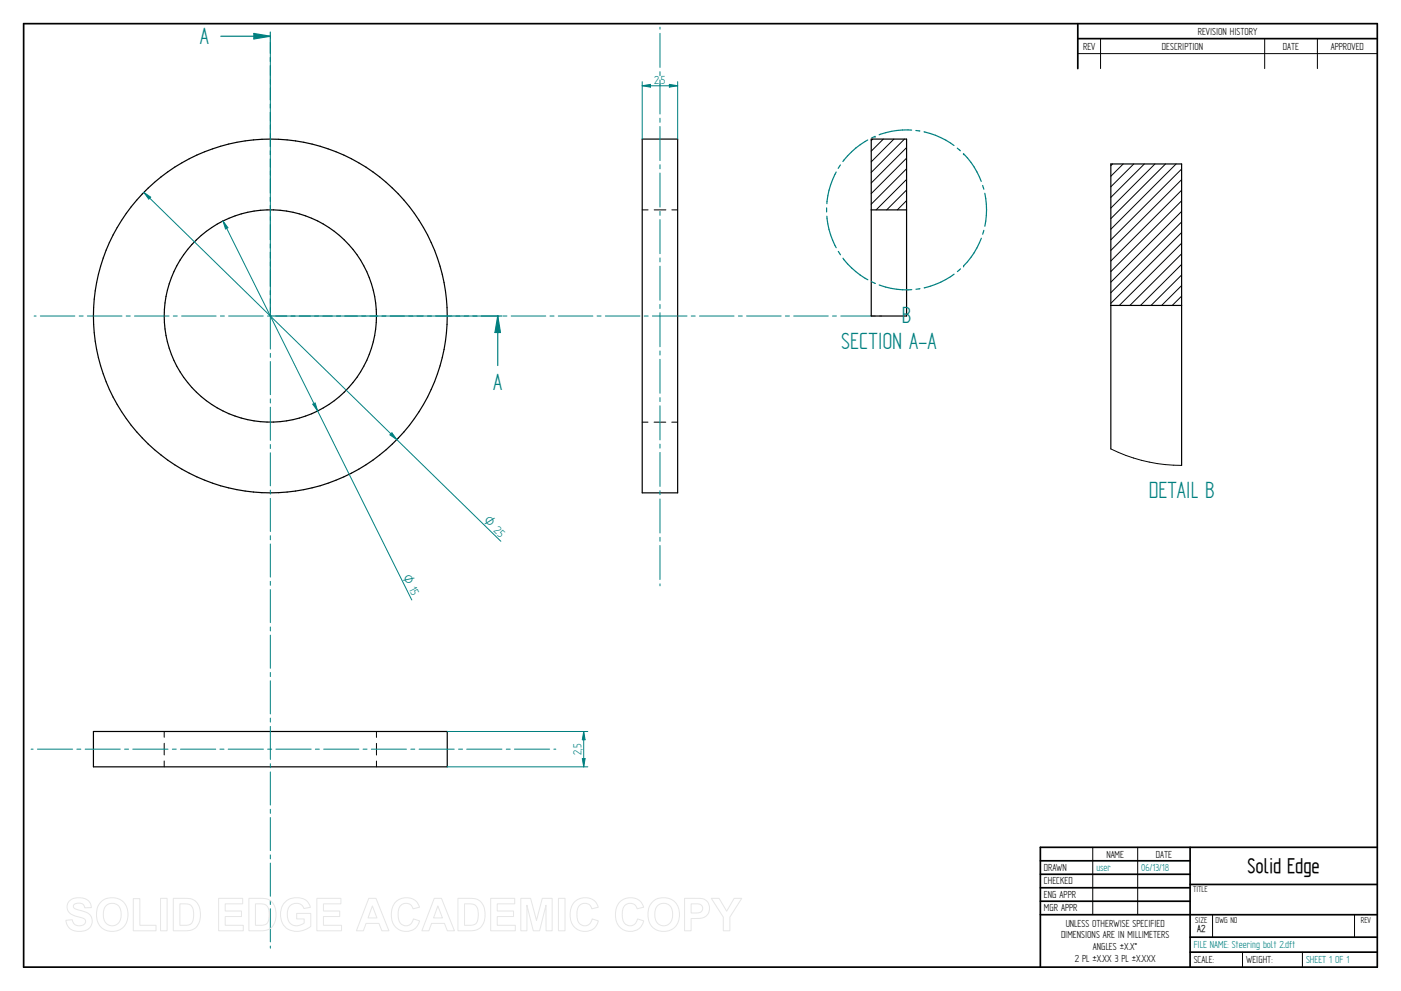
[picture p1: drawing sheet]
<svg xmlns="http://www.w3.org/2000/svg" width="594mm" height="420mm" viewBox="0 0 594 420" stroke-linecap="round" stroke-linejoin="round" font-family="sans-serif">
<g fill="none" stroke="#000" stroke-width=".72">
<path d="M10 10h574v400h-574zM457 10v19.1M457 16.4h127M504.6 359.2v50.8M584 359.2h-142.9v50.8M441.1 365h63.5M441.1 370.7h63.5M441.1 376.4h63.5M504.6 375h79.4M441.1 382.1h63.5M441.1 387.8h142.9M504.6 397.3h79.4"/>
<path d="M504.6 403.7h79.4"/>
</g>
<g fill="none" stroke="#000" stroke-width=".42">
<path d="M466.7 16.4v12.7M536.3 16.4v12.7M558.6 16.4v12.7M457 22.7h127M272.3 89h2.5M277.4 89h5M284.9 89h2.5M272.3 179h2.5M277.4 179h4.9M284.9 179h2.5M69.6 310.1v2.5M69.6 315.1v5"/>
<path d="M159.6 310.1v2.5M159.6 315.2v4.9M69.6 322.6v2.5M159.6 322.7v2.4M463.4 359.2v28.6M482.4 359.2v28.6M514.2 387.9v9.4M574.4 387.9v9.4M526.9 403.7v6.3M552.3 403.7v6.3"/>
</g>
<g fill="none" stroke="#000" stroke-width=".51">
<path d="M272.3 59h15.1v150h-15.1zM39.6 310.1h150v15h-150z"/>
<circle cx="114.6" cy="134" r="45"/>
<circle cx="114.6" cy="134" r="75"/>
</g>
<g fill="none" stroke="#008080" stroke-width=".42">
<path d="M114.6 15.4v.8M114.6 18v14M279.9 11.5v.9M279.9 14.1v14.5M114.6 33.8v1.7M114.6 37.3v14.1M279.9 30.4v1.7M279.9 33.9v14.4M114.6 53.1v1.8M114.6 56.6v14.1M279.9 50.1v1.8M279.9 53.6v14.5"/>
<path d="M114.6 72.5v1.7M114.6 76v14M279.9 69.8v1.8M279.9 73.4v14.4M114.6 91.8v1.7M114.6 95.3v14M279.9 89.6v1.7M279.9 93.1v14.5M114.6 111.1v1.8M114.6 114.6v14.1M279.9 109.3v1.7M279.9 112.9v14.4"/>
<path d="M14.5 134h.8M17.1 134h14.6M33.6 134h1.7M37 134h14.7M53.5 134h1.7M57 134h14.7M73.5 134h1.7M77 134h14.6M93.5 134h1.7M96.9 134h14.7M113.4 134h1.7M114.6 130.5v1.7"/>
<path d="M114.6 134v14M116.9 134h14.7M133.4 134h1.7M136.9 134h14.6M153.4 134h1.7M156.8 134h14.7M173.3 134h1.7M176.8 134h14.7M193.3 134h1.7M196.8 134h14.6M213.3 134h1.7M216.7 134h14.7"/>
<path d="M233.2 134h1.7M236.7 134h14.7M253.2 134h1.7M256.7 134h14.6M273.2 134h1.7M276.6 134h14.7M279.9 129.1v1.7M279.9 132.6v14.4M293.1 134h1.7M296.6 134h14.7M313.1 134h1.7M316.6 134h14.7"/>
<path d="M333 134h1.8M336.5 134h14.7M353 134h1.7M356.5 134h14.7M373 134h.8M114.6 149.8v1.7M114.6 153.3v14M279.9 148.8v1.7M279.9 152.3v14.5M114.6 169.1v1.8M114.6 172.6v14.1M279.9 168.6v1.7"/>
<path d="M279.9 172v14.5M114.6 188.5v1.7M114.6 192v14M279.9 188.3v1.7M279.9 191.8v14.4M114.6 207.8v1.7M114.6 211.3v14M279.9 208v1.8M279.9 211.5v14.5M114.6 227.1v1.8M114.6 230.6v14.1M279.9 227.8v1.7"/>
<path d="M279.9 231.3v14.4M114.6 246.5v1.7M114.6 250v14M279.9 247.5v.9M114.6 265.8v1.7M114.6 269.3v14M114.6 285.1v1.8M114.6 288.6v14.1M13.2 317.6h.8M15.9 317.6h14.9M32.6 317.6h1.7M36.1 317.6h14.9"/>
<path d="M52.8 317.6h1.7M56.3 317.6h14.9M73.1 317.6h1.7M76.5 317.6h15M93.3 317.6h1.7M96.8 317.6h14.9M113.5 317.6h1.7M114.6 304.5v1.7M114.6 308v14M117 317.6h14.9M133.7 317.6h1.7M137.2 317.6h15"/>
<path d="M154 317.6h1.7M157.5 317.6h14.9M174.2 317.6h1.7M177.7 317.6h14.9M194.4 317.6h1.7M197.9 317.6h14.9M214.7 317.6h1.7M218.1 317.6h15M234.9 317.6h.8M114.6 323.8v1.7M114.6 327.3v14M114.6 343.1v1.7"/>
<path d="M114.6 346.6v14M114.6 362.5v1.7M114.6 365.9v14.1M114.6 381.8v1.7M114.6 385.3v14M114.6 401.1v.9"/>
</g>
<g fill="none" stroke="#008080" stroke-width=".51">
<path d="M93.6 15.4h21v7.2M114.6 24.4v1.7M114.6 27.9v14.4M114.6 44.2v1.6M114.6 47.6v14.5M114.6 63.9v1.7M114.6 67.4v14.5M114.6 83.7v1.7M114.6 87.2v14.4M114.6 103.5v1.7M114.6 106.9v14.5M114.6 123.2v1.7"/>
<path d="M114.6 126.7v7.3h7M123.4 134h1.7M126.9 134h14M142.7 134h1.7M146.2 134h14M162 134h1.7M165.5 134h13.9M181.3 134h1.7M184.7 134h14M200.5 134h1.8M204 134h7.1"/>
</g>
<path d="M107.6 14.2l7 1.2-7 1.1z" fill="#008080"/>
<path d="M107.6 14.2l7 1.2-7 1.1zM211.1 134v21" fill="none" stroke="#008080" stroke-width=".51"/>
<path d="M211.1 134l1.1 7h-2.3z" fill="#008080"/>
<path d="M114.6 13.6v1.8M417.2 97.7l-.5 1.6M418.3 89l-.7 6.9M416.1 101l-.8 1.9a31.6 31.6 0 0 1-6.7 9.8M211.1 134l1.1 7h-2.3zM211.1 134h1.7" fill="none" stroke="#008080" stroke-width=".51"/>
<path d="M370.1 59l-.7 .6M374.6 59l-5.2 5.1M379 59l-9.6 9.6M383.5 59l-14.1 14.1M384.4 62.6l-15 15M384.4 67.1l-15 15M384.4 71.5l-15 15.1M384.4 76.1l-12.9 12.9M384.4 80.6l-8.4 8.4M384.4 85l-3.9 4" fill="none" stroke="#000" stroke-width=".42"/>
<path d="M369.4 59h15v75h-15zM369.4 89h15" fill="none" stroke="#000" stroke-width=".51"/>
<circle cx="408.6" cy="112.7" r=".25" fill="#008080"/>
<g fill="none" stroke="#008080" stroke-width=".51">
<path d="M368 59.4l-1.2 .6a34.4 34.4 0 0 0-9.4 8.5M371 57.8l-1.4 .7M354.6 72.9l-.6 1.1a32.4 32.4 0 0 0-3.4 12.4M356.4 69.9l-1 1.5M350.5 88.1v1.8M350.6 91.7l.1 .9a33.7 33.7 0 0 0 3.9 12.4M355.5 106.6l.9 1.4M357.5 109.5l1.9 2.4 3.5 3.2 5.1 3.5M369.6 119.5l1.5 .7M404.6 116.2l-1.5 1.1a35.2 35.2 0 0 1-11.2 4.7M407.3 114l-1.3 1.1M372.8 120.8l.4 .2a33.1 33.1 0 0 0 13.4 1.8"/>
<path d="M390.1 122.4l-1.7 .2"/>
</g>
<circle cx="371" cy="57.8" r=".25" fill="#008080"/>
<path d="M386.6 55.2l-1.6-.1a33.3 33.3 0 0 0-12.2 2M388.4 55.3l1.7 .2M391.8 55.9l.3 .1a34.5 34.5 0 0 1 12.4 5.7M405.9 62.8l1.3 1.1" fill="none" stroke="#008080" stroke-width=".51"/>
<circle cx="408.6" cy="65.2" r=".25" fill="#008080"/>
<path d="M408.6 65.2a32.6 32.6 0 0 1 7.5 11.7M416.7 78.6l.5 1.6M417.6 82l.7 7" fill="none" stroke="#008080" stroke-width=".51"/>
<g fill="none" stroke="#000" stroke-width=".42">
<path d="M471.8 69.5l-.8 .7M476.3 69.5l-5.3 5.2M480.8 69.5l-9.8 9.7M485.3 69.5l-14.3 14.2M489.7 69.5l-18.7 18.7M494.2 69.5l-23.2 23.2M498.7 69.5l-27.7 27.7M501.1 71.7l-30.1 30M501.1 76.2l-30.1 30M501.1 80.6l-30.1 30.1M501.1 85.1l-30.1 30M501.1 89.6l-30.1 30"/>
<path d="M501.1 94.1l-30.1 30M501.1 98.6l-30.1 30M501.1 103.1l-26.5 26.4M501.1 107.6l-22 21.9M501.1 112.1l-17.5 17.4M501.1 116.6l-13 12.9M501.1 121.1l-8.5 8.4M501.1 125.6l-4 3.9M471 190.3a67.4 67.4 0 0 0 30.1 7"/>
</g>
<path d="M471 129.5h30.1M471 190.3v-120.8h30.1v127.8" fill="none" stroke="#000" stroke-width=".51"/>
<path d="M61 81.6l151.4 147.9M61 81.6l2.9 2-.8 .8z" fill="none" stroke="#008080" stroke-width=".42"/>
<path d="M61 81.6l2.9 2-.8 .8z" fill="#008080"/>
<path d="M166.2 183.5l2.1 2.9-3-2z" fill="none" stroke="#008080" stroke-width=".42"/>
<path d="M166.2 183.5l2.1 2.9-3-2z" fill="#008080"/>
<path d="M94.6 93.7l80 160.7M94.6 93.7l2 2.9-1 .5z" fill="none" stroke="#008080" stroke-width=".42"/>
<path d="M94.6 93.7l2 2.9-1 .5z" fill="#008080"/>
<path d="M132.6 171.4l1-.5 1.1 3.3z" fill="none" stroke="#008080" stroke-width=".42"/>
<path d="M132.6 171.4l1-.5 1.1 3.3z" fill="#008080"/>
<path d="M272.3 34.6v24.4M283.8 35.8l3.6 .6-3.6 .6zM287.4 34.6v24.4" fill="none" stroke="#008080" stroke-width=".42"/>
<path d="M283.8 35.8l3.6 .6-3.6 .6z" fill="#008080"/>
<path d="M272.3 36.4l3.5-.6v1.2z" fill="none" stroke="#008080" stroke-width=".42"/>
<path d="M272.3 36.4l3.5-.6v1.2z" fill="#008080"/>
<path d="M272.3 36.4h15.1M189.6 310.1h59.7M189.6 325.1h59.7M246.9 321.6h1.2l-.6 3.5z" fill="none" stroke="#008080" stroke-width=".42"/>
<path d="M246.9 321.6h1.2l-.6 3.5z" fill="#008080"/>
<path d="M247.5 310.1l.6 3.5h-1.2z" fill="none" stroke="#008080" stroke-width=".42"/>
<path d="M247.5 310.1l.6 3.5h-1.2z" fill="#008080"/>
<path d="M247.5 310.1v15" fill="none" stroke="#008080" stroke-width=".42"/>
<g fill="none" stroke="#e6e6e6" stroke-width=".42">
<path d="M29.6 381.8a6.5 6.5 0 0 1 8.5 .8l.6 2.2-2.8 .1a2.7 2.7 0 0 0-2.1-2 2.7 2.7 0 0 0-2.7 1.1 1.87 1.87 0 0 0 2.2 1.8l1.4 .4a4.4 4.4 0 0 1 4 6.2 6.4 6.4 0 0 1-9.1 1.3l-1.2-1.8-.5-1.7 2.7-.3a2.94 2.94 0 0 0 2.6 2.6 2.94 2.94 0 0 0 3.1-1.9 2.67 2.67 0 0 0-2.9-1.8 4.9 4.9 0 0 1-5-4.3l.4-1.6zM42.8 382.4a6.9 6.9 0 0 1 8.3-.8 6.9 6.9 0 0 1 3 7.7 6.7 6.7 0 0 1-8 5.5 6.7 6.7 0 0 1-5.1-8.3 6.1 6.1 0 0 1 1.8-4.1zM44.8 384.2a3.9 3.9 0 0 1 4.6-.8 3.9 3.9 0 0 1 2 4.3 3.8 3.8 0 0 1-1.9 4.3 3.8 3.8 0 0 1-4.6-.7 6.6 6.6 0 0 1-.1-7.1zM56.5 381h2.8v11.3h6.9v2.3h-9.7zM68.1 380.9h2.8v13.7h-2.8zM73.5 380.9h5a5.9 5.9 0 0 1 6.5 7 5.9 5.9 0 0 1-6.3 6.7h-5.2zM76.3 383.2h1.8a3.4 3.4 0 0 1 4 3.9v1.2a3.2 3.2 0 0 1-3.8 4h-2zM92.7 380.9h10.2v2.3h-7.4v3h6.9v2.4h-6.9v3.7h7.7v2.3h-10.5zM105.5 380.9h5.1a5.9 5.9 0 0 1 6.4 7 5.9 5.9 0 0 1-6.3 6.7h-5.2zM108.3 383.2h1.9a3.4 3.4 0 0 1 4 3.9v1.2a3.2 3.2 0 0 1-3.8 4h-2.1zM120.9 382.4a7.3 7.3 0 0 1 9.7 .1l1 2.2-2.7 .5a3.7 3.7 0 0 0-4.6-2 3.7 3.7 0 0 0-2.5 4.4 4.2 4.2 0 0 0 2.2 4.5 4.2 4.2 0 0 0 5-.8v-1.7h-3.2v-2.3h6v5.4a8.1 8.1 0 0 1-11.8-.8 8.3 8.3 0 0 1 .9-9.5zM134.4 380.9h10.2v2.3h-7.4v3h6.9v2.4h-6.9v3.7h7.6v2.3h-10.4z"/>
<path d="M156.4 380.9h3l5.5 13.7h-3l-1.2-3.1h-5.5l-1.1 3.1h-3zM157.9 384.1l1.9 5.1h-3.7zM167.7 382.5a6 6 0 0 1 10.2 2.1l-2.8 .7a3.2 3.2 0 0 0-3.9-2.2 3.2 3.2 0 0 0-2.4 3.8 4.6 4.6 0 0 0 2.5 5.5 3.2 3.2 0 0 0 4-2.8l2.6 .8a6.1 6.1 0 0 1-7.2 4.3 6.1 6.1 0 0 1-4.8-6.8 7.7 7.7 0 0 1 1.8-5.4zM184.1 380.9h3.1l5.5 13.7h-3l-1.2-3.1h-5.5l-1.1 3.1h-3zM185.7 384.1l1.9 5.1h-3.8zM194.2 380.9h5a5.9 5.9 0 0 1 6.5 7 5.9 5.9 0 0 1-6.3 6.7h-5.2zM197 383.2h1.8a3.4 3.4 0 0 1 4 3.9v1.2a3.2 3.2 0 0 1-3.8 4h-2zM208.1 380.9h10.2v2.3h-7.4v3h6.9v2.4h-6.9v3.7h7.6v2.3h-10.4zM220.8 380.9h4.2l2.5 9.3 2.4-9.3h4.2v13.7h-2.5l-.1-10.8-2.7 10.8h-2.7l-2.7-10.8v10.8h-2.6zM236.8 380.9h2.8v13.7h-2.8zM243.5 382.5a6 6 0 0 1 10.2 2.1l-2.8 .7a3.2 3.2 0 0 0-3.8-2.2 3.2 3.2 0 0 0-2.4 3.8 4.6 4.6 0 0 0 2.4 5.5 3.2 3.2 0 0 0 4-2.8l2.6 .8a6.1 6.1 0 0 1-7.2 4.3 6.1 6.1 0 0 1-4.7-6.8 7.7 7.7 0 0 1 1.7-5.4zM262.7 382.5a6 6 0 0 1 10.2 2.1l-2.7 .7a3.2 3.2 0 0 0-3.9-2.2 3.2 3.2 0 0 0-2.4 3.8 4.6 4.6 0 0 0 2.4 5.5 3.2 3.2 0 0 0 4-2.8l2.7 .8a6.1 6.1 0 0 1-7.2 4.3 6.1 6.1 0 0 1-4.8-6.8 7.7 7.7 0 0 1 1.7-5.4z"/>
<path d="M276.7 382.4a6.9 6.9 0 0 1 8.3-.8 6.9 6.9 0 0 1 3 7.7 6.7 6.7 0 0 1-8.1 5.5 6.7 6.7 0 0 1-5.1-8.3 6.1 6.1 0 0 1 1.9-4.1zM278.7 384.2a3.9 3.9 0 0 1 4.6-.8 3.9 3.9 0 0 1 1.9 4.3 3.8 3.8 0 0 1-1.8 4.3 3.8 3.8 0 0 1-4.7-.7 6.6 6.6 0 0 1 0-7.1zM290.3 380.9h5.2a4.4 4.4 0 0 1 5.4 4.3 4.4 4.4 0 0 1-5.4 4.2h-2.4v5.2h-2.8zM293.1 383.2h1.8a2.1 2.1 0 0 1 2.6 .6 2.1 2.1 0 0 1 0 2.6 3.4 3.4 0 0 1-2.9 .7h-1.5zM301.6 380.9h3.3l3.2 5.4 3.2-5.4h3.2l-5 7.9v5.8h-2.8v-5.8z"/>
</g>
<g font-size="11.3" fill="#008080">
<text x="84.7" y="18.8">A</text>
<text x="382.4" y="136.9">B</text>
<text x="356.7" y="148">SECTION A-A</text>
<text x="209.2" y="165.5">A</text>
<text x="487.1" y="211.3">DETAIL B</text>
</g>
<text font-size="10.1" x="529" y="370.2">Solid Edge</text>
<g font-size="5.6" fill="#008080">
<text x="277.4" y="35.5">2,5</text>
<text x="246.6" y="320" transform="rotate(-90 246.6 320)">2,5</text>
</g>
<g font-size="5.4" fill="#008080">
<text x="204.8" y="220.9" transform="rotate(44 204.8 220.9)">O 25</text>
<text x="170.6" y="244.5" transform="rotate(63 170.6 244.5)">O 15</text>
</g>
<g font-size="4.9">
<text x="507.9" y="14.7">REVISION HISTORY</text>
<text x="459.3" y="21">REV</text>
<text x="492.7" y="21">DESCRIPTION</text>
<text x="544" y="21">DATE</text>
<text x="564.3" y="21">APPROVED</text>
<text x="469.1" y="363.6">NAME</text>
<text x="490.1" y="363.6">DATE</text>
<text x="442.7" y="369.3">DRAWN</text>
<text x="442.7" y="375">CHECKED</text>
<text x="442.7" y="380.7">ENG APPR</text>
<text x="442.7" y="386.4">MGR APPR</text>
<text x="451.9" y="392.9">UNLESS OTHERWISE SPECIFIED</text>
<text x="449.9" y="397.9">DIMENSIONS ARE IN MILLIMETERS</text>
<text x="455.7" y="407.8">2 PL ±X.XX 3 PL ±X.XXX</text>
<text x="463.5" y="402.9">ANGLES ±X.X°</text>
<text x="506.2" y="408.3">SCALE:</text>
<text x="528.4" y="408.3">WEIGHT:</text>
</g>
<g font-size="4.9" fill="#008080">
<text x="464.9" y="369.3">user</text>
<text x="483.9" y="369.3">06/13/18</text>
<text x="506.2" y="402">FILE NAME: Steering bolt 2.dft</text>
<text x="553.8" y="408.4">SHEET 1 OF 1</text>
</g>
<text font-size="4.8" x="507.7" y="395.3">A2</text>
<g font-size="4.1">
<text x="505.9" y="378.3">TITLE</text>
<text x="506.9" y="391.1">SIZE</text>
<text x="515.4" y="391.1">DWG NO</text>
<text x="577" y="391.1">REV</text>
</g>
</svg>
